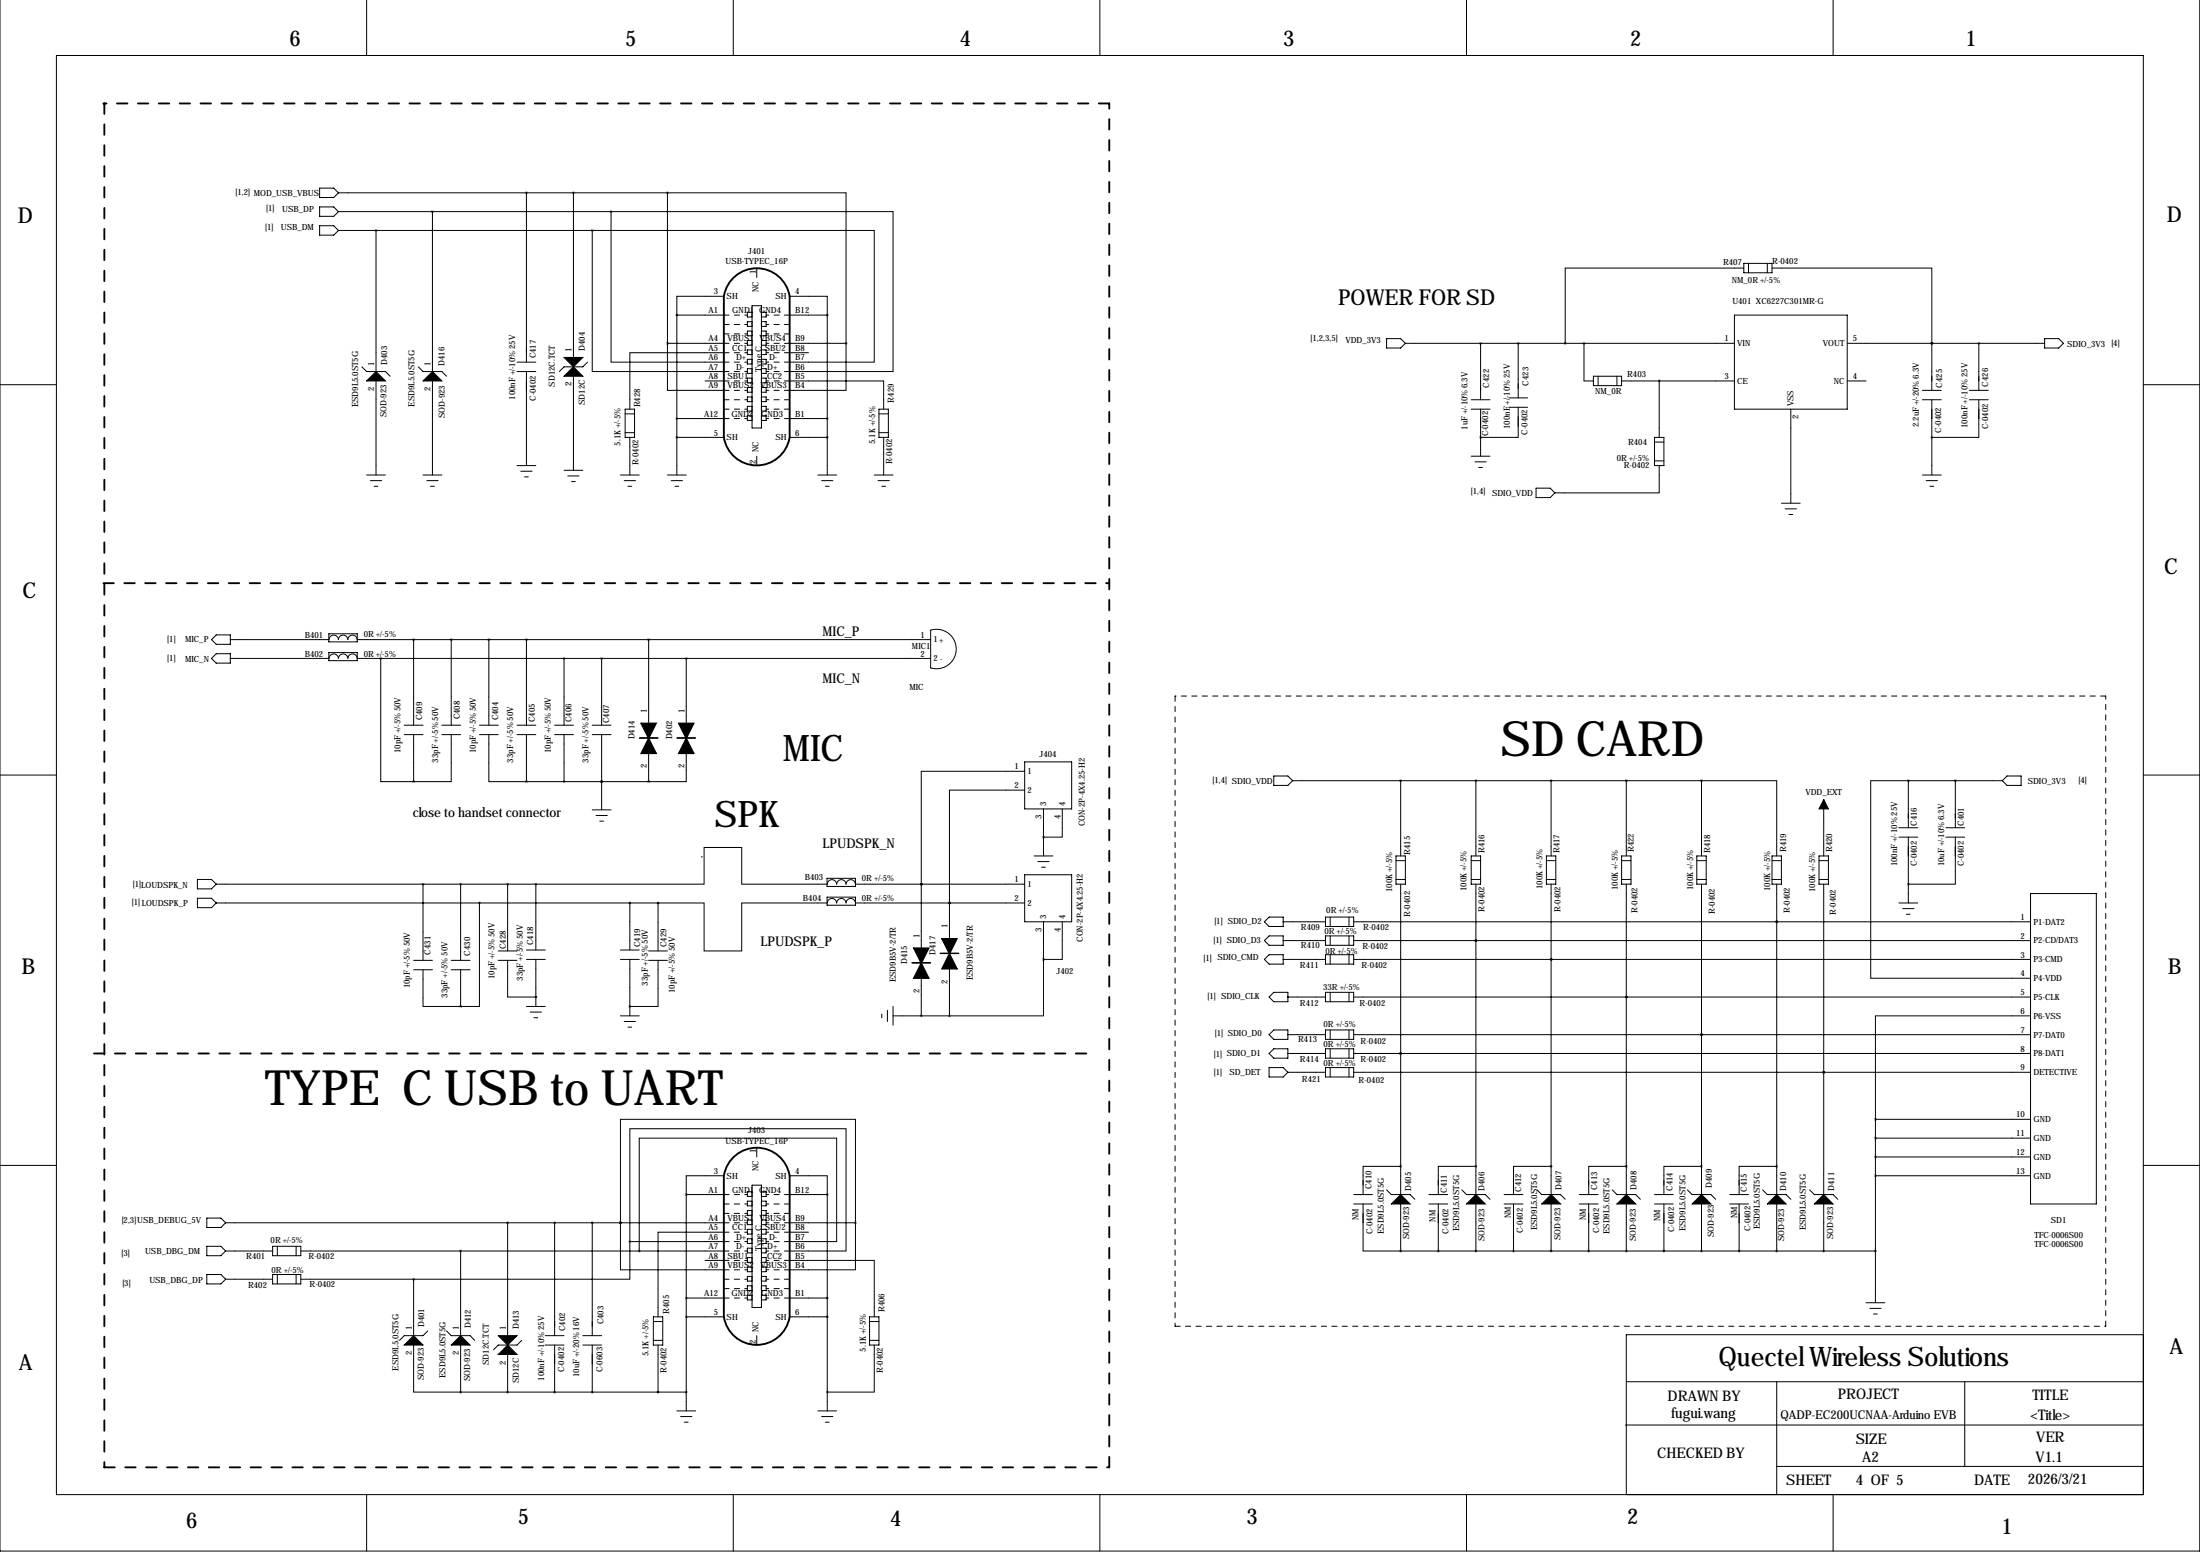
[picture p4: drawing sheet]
<svg xmlns="http://www.w3.org/2000/svg" width="594mm" height="419mm" viewBox="0 0 594 419" stroke-linecap="round" stroke-linejoin="round" font-family="sans-serif">
<g fill="none" stroke="#000" stroke-width=".27">
<path d="M0 -.1v418.9h594.4v-418.8M99.1 -.1v15.1M198.1 -.1v15.1M297.2 -.1v15.1M396.2 -.1v15.1M495.3 -.1v15.1M15.2 15h563.9v388.6h-563.9zM86.4 50.8h3.8l1.2 1.3-1.2 1.2h-3.8zM86.4 55.9h3.8l1.2 1.2-1.2 1.3h-3.8zM91.4 57.1h73.7M91.4 52.1h88.9M116.8 57.1v43.2"/>
<path d="M142.2 52.1v45.7M154.9 52.1v44.4M165.1 57.1h76.2v43.2h-27.9M165.1 57.1v40.7h30.5M180.3 52.1h48.3v40.6M180.3 52.1v40.6M86.4 61h3.8l1.2 1.2-1.2 1.3h-3.8zM91.4 62.2h68.6M101.6 62.2v38.1M160 62.2h76.2v35.6h-22.8M160 62.2v38.1h35.6M204.5 72.4v2.5"/>
<path d="M471.2 72.4h-48.3v20.3M471.2 71.1h7.6v2.6h-7.6zM472.4 71.1v2.6M477.5 71.1v2.6M478.8 72.4h43.2v20.3M97.8 99.1l1.3 1.2h5l1.3 1.3M113 99.1l1.3 1.2h5.1l1.2 1.3M139.7 97.8h5.1M158.7 97.8l-1.2 1.3h-5.1l-1.3 1.2M180.3 92.7v12.7h15.3M180.3 92.7h15.3M182.9 85.1h12.7"/>
<path d="M182.9 85.1v43.2M195.6 80h-12.7v5.1M195.6 95.2h-25.4v15.3M203.2 82.6h2.5v33h-2.5zM203.2 84.3h-1.3v1.3h1.3M203.2 86.9h-1.3v1.2h1.3M203.2 89.4h-1.3v1.3h1.3M203.2 91.9h-1.3v1.3h1.3M203.2 94.5h-1.3v1.3h1.3M203.2 97h-1.3v1.3h1.3M203.2 99.6h-1.3v1.2h1.3M205.7 84.3h1.3v1.3h-1.3"/>
<path d="M205.7 86.9h1.3v1.2h-1.3M205.7 89.4h1.3v1.3h-1.3M205.7 91.9h1.3v1.3h-1.3M205.7 94.5h1.3v1.3h-1.3M205.7 97h1.3v1.3h-1.3M205.7 99.6h1.3v1.2h-1.3M213.4 80h10.1v5.1M213.4 85.1h10.1M213.4 92.7h15.2M213.4 95.2h5M223.5 85.1v43.2M228.6 92.7v12.7h-15.2"/>
<path d="M374.6 91.4h3.9l1.2 1.3-1.2 1.3h-3.9zM379.7 92.7h88.9M400 92.7v15.2M410.2 92.7v14.7M428 92.7v10.2h2.5M468.6 85.1h30.5v25.4h-30.5zM499.1 92.7h53.3M522 92.7h.1M522 92.7v12.7M534.7 92.7v12.7M552.4 91.4h3.9l1.2 1.3-1.2 1.3h-3.9zM0 103.9h15.2"/>
<path d="M101.6 102.9v25.4M116.8 102.9v25.4M139.7 100.3h5.1M142.2 100.3v25.4M154.9 101.6v25.4M168.9 110.5h2.5v7.6h-2.5zM168.9 116.8h2.5M168.9 111.8h2.5M170.2 118.1v10.2M182.9 118.1h12.7M182.9 113h12.7M190.5 102.9h5.1"/>
<path d="M203.2 102.1h-1.3v1.3h1.3M203.2 104.6h-1.3v1.3h1.3M203.2 107.2h-1.3v1.3h1.3M203.2 109.7h-1.3v1.3h1.3M203.2 112.3h-1.3v1.2h1.3M205.7 102.1h1.3v1.3h-1.3M205.7 104.6h1.3v1.3h-1.3M205.7 107.2h1.3v1.3h-1.3M205.7 109.7h1.3v1.3h-1.3M205.7 112.3h1.3v1.2h-1.3M213.4 102.9h25.4v7.6M213.4 118.1h10.1"/>
<path d="M213.4 113h10.1M237.5 110.5h2.5v7.6h-2.5zM237.5 116.8h2.5M237.5 111.8h2.5M238.8 118.1v10.2M397.5 110.5h5.1M397.5 107.9h5.1M400 110.5v12.7M407.7 107.4h5M407.7 110h5M410.2 110v8.1h-10.2M430.5 101.6h7.6v2.5h-7.6z"/>
<path d="M431.8 101.6v2.5M436.9 101.6v2.5M438.1 102.9h30.5M447 118.1h2.6v7.6h-2.6zM447 119.4h2.6M448.3 102.9v15.2M483.9 110.5v25.4M499.1 102.9h5.1M519.4 105.4h5.1M519.4 107.9h5.1M522 107.9v20.4M532.1 105.4h5.1"/>
<path d="M532.1 107.9h5.1M534.7 107.9v10.2h-12.7M579.1 103.9h15.3M99.1 128.3h5M100.1 129.8h3M101.1 131.3h1M114.3 128.3h5.1M115.3 129.8h3.1M116.3 131.3h1M139.7 125.7h5.1M140.7 127.3h3.1M141.7 128.8h1"/>
<path d="M152.4 127h5.1M153.4 128.5h3.1M154.4 130h1M167.6 128.3h5.1M168.7 129.8h3M169.7 131.3h1M180.3 128.3h5.1M181.4 129.8h3M182.4 131.3h1M204.5 123.2v2.5M221 128.3h5.1M222 129.8h3"/>
<path d="M223 131.3h1M236.2 128.3h5.1M237.2 129.8h3.1M238.3 131.3h1M397.5 123.2h5.1M398.5 124.7h3.1M399.5 126.2h1.1M415 131.8h3.8l1.3 1.3-1.3 1.3h-3.8zM447 124.5h2.6M448.3 125.7v7.4h-28.2M481.3 135.9h5.1M482.3 137.4h3.1"/>
<path d="M483.4 138.9h1M519.4 128.3h5.1M520.4 129.8h3.1M521.5 131.3h1M57.1 172.7l1.3-1.3h3.8v2.6h-3.8zM57.1 177.8l1.3-1.3h3.8v2.6h-3.8zM62.2 172.7h26.7a1.27 1.27 0 0 1 1.3-1.2 1.27 1.27 0 0 1 1.2 1.2 1.27 1.27 0 0 1 1.3-1.2 1.27 1.27 0 0 1 1.3 1.2 1.27 1.27 0 0 1 1.2-1.2 1.27 1.27 0 0 1 1.3 1.2h155M62.2 177.8h26.7a1.27 1.27 0 0 1 1.3-1.2 1.27 1.27 0 0 1 1.2 1.2 1.27 1.27 0 0 1 1.3-1.2 1.27 1.27 0 0 1 1.3 1.2 1.27 1.27 0 0 1 1.2-1.2 1.27 1.27 0 0 1 1.3 1.2h155M88.8 171.1h7.7v2.2h-7.7zM88.8 176.2h7.7v2.2h-7.7zM102.9 177.8v33.3h8.9M111.8 172.7v23.1"/>
<path d="M121.9 172.7v23.1M132.1 172.7v23.1M142.2 172.7v23.1M152.4 177.8v18M162.6 177.8v18M175.3 172.7v22.6M185.4 177.8v17.5M251.5 170.2a5.3 5.3 0 0 1 6.9 5.1 5.3 5.3 0 0 1-6.9 5.1zM109.2 198.4h5.1M109.2 195.8h5.1M111.8 198.4v12.7M119.4 198.4h5.1"/>
<path d="M119.4 195.8h5.1M121.9 198.4v12.7h-10.1M129.5 198.4h5.1M129.5 195.8h5.1M132.1 198.4v12.7h10.1M139.7 198.4h5.1M139.7 195.8h5.1M142.2 198.4v12.7M149.9 198.4h5M149.9 195.8h5M152.4 198.4v12.7M160 198.4h5.1"/>
<path d="M160 195.8h5.1M162.6 198.4v20.3M172.7 199.3h5.1M182.9 199.3h5.1M0 209.3h15.2M142.2 211.1h33.1M160 218.7h5.1M162.6 211.1h.1M175.3 202.9v8.2M185.4 202.9v8.2h-10.1M276.9 213.4h-20.4v30.4M276.9 208.3h-28v30.5"/>
<path d="M276.9 205.7h12.7v12.7h-12.7zM281.9 218.4v12.7M287 218.4v7.7h-5.1M344.2 209.5h3.8l1.2 1.3-1.2 1.3h-3.8zM349.2 210.8h110.5M378.5 210.8v20.3M398.8 210.8v20.3M419.1 210.8v20.3M439.4 210.8v20.3M459.7 210.8h20.4v20.3M459.7 210.8v20.3M492.8 215.9v15.2"/>
<path d="M515.6 210.8h-10.1v53.4h43.1M515.6 210.8v12.7M515.6 210.8h25.4M528.3 210.8v12.7M542.3 209.5h3.8v2.6h-3.8l-1.3-1.3zM579.1 209.3h15.3M53.3 237.5h3.8l1.3 1.3-1.3 1.2h-3.8zM58.4 238.8h86.4M114.3 238.8v20.5M124.5 238.8v20.5M137.2 238.8v18M144.8 238.8h45.4v-9.9h10.2v9.9h23.1"/>
<path d="M144.8 238.8v17.7M161 220.2h3.1M162.1 221.7h1M189.5 231.4h.1M223.5 237.2h7.6v2.2h-7.6zM223.5 238.7a1.27 1.27 0 0 1 1.3-1.2 1.27 1.27 0 0 1 1.3 1.3M226.1 238.7a1.27 1.27 0 0 1 1.2-1.2 1.27 1.27 0 0 1 1.3 1.3M228.6 238.7a1.27 1.27 0 0 1 1.3-1.2 1.27 1.27 0 0 1 1.2 1.3h45.8M248.9 238.8h.1M248.9 238.8v17.2M276.9 236.2h12.7v12.7h-12.7zM279.4 231.1h5.1"/>
<path d="M280.4 232.7h3.1M281.4 234.2h1M377.2 231.1h2.5v7.7h-2.5zM377.2 237.5h2.5M377.2 232.4h2.5M378.5 238.8v83.8M397.5 231.1h2.5v7.7h-2.5zM397.5 237.5h2.5M397.5 232.4h2.5M398.8 238.8v83.8M417.8 231.1h2.6v7.7h-2.6zM417.8 237.5h2.6"/>
<path d="M417.8 232.4h2.6M419.1 238.8v83.8M438.1 231.1h2.6v7.7h-2.6zM438.1 237.5h2.6M438.1 232.4h2.6M439.4 238.8v83.8M458.5 231.1h2.5v7.7h-2.5zM458.5 237.5h2.5M458.5 232.4h2.5M459.7 238.8v83.8M478.8 231.1h2.5v7.7h-2.5zM478.8 237.5h2.5"/>
<path d="M478.8 232.4h2.5M480.1 238.8v83.8M491.5 231.1h2.5v7.7h-2.5zM491.5 237.5h2.5M491.5 232.4h2.5M492.8 238.8v83.8M513.1 223.5h5.1M513.1 226.1h5.1M515.6 226.1v17.7M525.8 223.5h5.1M525.8 226.1h5.1M528.3 226.1v12.7h-12.7"/>
<path d="M53.3 242.6h3.8l1.3 1.2-1.3 1.3h-3.8zM58.4 243.8h119.4M111.8 259.3h5M121.9 259.3h5.1M129.5 243.8v28h-5M134.6 259.3h5.1M134.6 256.8h5.1M137.2 259.3v9.9h7.6M142.2 259.1h5.1M142.2 256.5h5.1M144.8 259.1v12.7M167.6 259.1h5.1"/>
<path d="M167.6 256.5h5.1M170.2 243.8v12.7M170.2 259.1v15.2M175.3 259.3h5M175.3 256.8h5M177.8 243.8h12.4v13h10.2v-13h23.1a1.27 1.27 0 0 1 1.3-1.2 1.27 1.27 0 0 1 1.3 1.2 1.27 1.27 0 0 1 1.2-1.2 1.27 1.27 0 0 1 1.3 1.2 1.27 1.27 0 0 1 1.3-1.2 1.27 1.27 0 0 1 1.2 1.2h45.8M177.8 259.3v12.5h-7.6M177.8 243.8v13M223.5 242.3h7.6v2.1h-7.6zM246.4 260h5.1M254 257.5h5.1M256.5 243.8h.1"/>
<path d="M256.5 243.8v9.7M281.9 259.1v15.2h-25.4M281.9 248.9v10.2M287 248.9v10.2h-5.1M342.9 257.8h3.8v2.6h-3.8l-1.3-1.3zM342.9 252.7h3.8v2.6h-3.8l-1.3-1.3zM342.9 247.6h3.8v2.6h-3.8l-1.3-1.3zM346.7 259.1h11.4M346.7 254h11.4M346.7 248.9h11.4M358.1 247.6h7.7v2.6h-7.7zM358.1 252.7h7.7v2.6h-7.7z"/>
<path d="M358.1 257.8h7.7v2.6h-7.7zM359.4 247.6v2.6M359.4 252.7v2.6M359.4 257.8v2.6M364.5 247.6v2.6M364.5 252.7v2.6M364.5 257.8v2.6M365.8 259.1h182.8M365.8 254h182.8M365.8 248.9h182.8M398.8 254h.1M419.1 259.1h.1"/>
<path d="M480.1 248.9h.1M513.1 243.8h5.1M514.1 245.4h3M515.1 246.9h1M548.6 241.3h17.8v83.8h-17.8zM111.8 261.9h5M114.3 261.9v9.9h10.2M121.9 261.9h5.1M124.5 261.9v9.9M142.2 271.8h5.1M143.3 273.3h3M144.3 274.8h1"/>
<path d="M144.8 269.2h.1M167.6 274.3h5.1M168.7 275.8h3M169.7 277.4h1M170.2 271.8h.1M238.3 273.8v1M239.8 272.8v3M241.3 274.3h15.2M241.3 271.8v5.1M248.9 263.7v10.6M256.5 261.1v13.2M344.2 268h3.8v2.5h-3.8l-1.3-1.3z"/>
<path d="M344.2 278.1h3.8v2.6h-3.8l-1.3-1.3zM348 269.2h10.1M348 279.4h10.1M358.1 268h7.7v2.5h-7.7zM358.1 278.1h7.7v2.6h-7.7zM359.4 268v2.5M359.4 278.1v2.6M364.5 268v2.5M364.5 278.1v2.6M365.8 269.2h182.8M365.8 279.4h182.8M439.4 269.2h.1"/>
<path d="M459.7 279.4h.1M548.6 274.3h-41.9v28M342.9 288.3h3.8l1.3 1.3-1.3 1.2h-3.8zM344.2 283.2h3.8v2.6h-3.8l-1.3-1.3zM348 284.5h10.1M348 289.6h10.1M358.1 283.2h7.7v2.6h-7.7zM358.1 288.3h7.7v2.5h-7.7zM359.4 283.2v2.6M359.4 288.3v2.5M364.5 283.2v2.6M364.5 288.3v2.5"/>
<path d="M365.8 284.5h182.8M365.8 289.6h182.8M378.5 284.5h.1M492.8 289.6h.1M0 314.7h15.2M195.6 317.5h-10.2v5.1M204.5 309.9v2.5M213.4 317.5h10.1v5.1M378.5 315h-10.2v7.6M398.8 315h-10.2v7.6M419.1 315h-10.2v7.6M439.4 315h-10.1v7.6"/>
<path d="M459.7 315h-10.1v7.6M480.1 315h-10.2v7.6M506.7 317.5h41.9M506.7 312.4h41.9M506.7 302.3h41.9M506.7 307.3h41.9M506.7 302.3v49.5M579.1 314.7h15.3M55.9 336.5h3.8l1.3 1.3-1.3 1.3h-3.8zM55.9 328.9h3.8l1.3 1.3-1.3 1.3h-3.8zM61 337.8h12.7M61 330.2h134.6"/>
<path d="M73.7 336.5h7.6v2.6h-7.6zM74.9 336.5v2.6M80 336.5v2.6M81.3 337.8h114.3M124.5 337.8v22.9M137.2 330.2v30.5M149.9 330.2v30.5M160 330.2v30.5M167.6 330.2v12.7h28M167.6 330.2v-27.9h63.5v27.9M167.6 330.2h.1M170.2 335.3v10.1h-58.4"/>
<path d="M170.2 335.3v-30.5h58.4v33h-15.2M170.2 335.3h25.4M185.4 322.6h10.2M185.4 322.6v58.4M195.6 332.7h-17.8v22.9M203.2 320h2.5v33.1h-2.5zM203.2 321.8h-1.3v1.3h1.3M203.2 324.4h-1.3v1.2h1.3M203.2 326.9h-1.3v1.3h1.3M203.2 329.4h-1.3v1.3h1.3M203.2 332h-1.3v1.2h1.3M203.2 334.5h-1.3v1.3h1.3"/>
<path d="M203.2 337.1h-1.3v1.2h1.3M203.2 339.6h-1.3v1.3h1.3M205.7 321.8h1.3v1.3h-1.3M205.7 324.4h1.3v1.2h-1.3M205.7 326.9h1.3v1.3h-1.3M205.7 329.4h1.3v1.3h-1.3M205.7 332h1.3v1.2h-1.3M205.7 334.5h1.3v1.3h-1.3M205.7 337.1h1.3v1.2h-1.3M205.7 339.6h1.3v1.3h-1.3M213.4 335.3h12.7v-28h-53.4v30.5M213.4 322.6h10.1"/>
<path d="M213.4 330.2h17.7M213.4 332.7h5M223.5 322.6v58.4M231.1 330.2v12.7h-17.7M365.8 322.6h5M365.8 325.1h5M368.3 325.1v12.7h10.2M374.6 321.3l1.3 1.3h5.1l1.3 1.2M378.5 337.8h128.2M378.5 325.1v12.7M386.1 322.6h5.1M386.1 325.1h5.1"/>
<path d="M388.6 325.1v12.7M395 321.3l1.2 1.3h5.1l1.3 1.2M398.8 325.1v12.7M406.4 322.6h5.1M406.4 325.1h5.1M408.9 325.1v12.7M415.3 321.3l1.3 1.3h5l1.3 1.2M419.1 325.1v12.7M426.7 322.6h5.1M426.7 325.1h5.1M429.3 325.1v12.7M435.6 321.3l1.3 1.3h5.1l1.2 1.2"/>
<path d="M439.4 325.1v12.7M447 322.6h5.1M447 325.1h5.1M449.6 325.1v12.7M455.9 321.3l1.3 1.3h5.1l1.2 1.2M459.7 325.1v12.7M467.4 322.6h5M467.4 325.1h5M469.9 325.1v12.7M476.2 321.3l1.3 1.3h5.1l1.3 1.2M480.1 325.1v12.7M488.9 321.3l1.3 1.3h5.1l1.3 1.2"/>
<path d="M492.8 325.1v12.7M55.9 344.2h3.8l1.3 1.2-1.3 1.3h-3.8zM61 345.4h12.7M73.7 344.2h7.6v2.5h-7.6zM74.9 344.2v2.5M80 344.2v2.5M81.3 345.4h30.5M111.8 345.4v15.3M115.6 359.4l-1.3 1.3h-5.1l-1.3 1.2M120.6 359.4l1.3 1.3h5.1l1.3 1.2M176.5 355.6h2.6v7.6h-2.6zM176.5 356.9h2.6"/>
<path d="M185.4 355.6h10.2M185.4 350.5h10.2M190.5 340.4h5.1M203.2 342.1h-1.3v1.3h1.3M203.2 344.7h-1.3v1.2h1.3M203.2 347.2h-1.3v1.3h1.3M203.2 349.8h-1.3v1.2h1.3M205.7 342.1h1.3v1.3h-1.3M205.7 344.7h1.3v1.2h-1.3M205.7 347.2h1.3v1.3h-1.3M205.7 349.8h1.3v1.2h-1.3M213.4 340.4h22.8v15.2"/>
<path d="M213.4 355.6h10.1M213.4 350.5h10.1M234.9 355.6h2.6v7.6h-2.6zM234.9 356.9h2.6M504.2 351.8h5.1M505.2 353.3h3.1M506.2 354.8h1M111.8 363.2v12.7h12.7M124.5 363.2v12.7M124.5 375.9h60.9M137.2 365.8v10.1M141 361.9l-1.3 1.3h-5.1l-1.3 1.3"/>
<path d="M147.3 360.7h5.1M147.3 363.2h5.1M149.9 363.2v12.7M157.5 360.7h5.1M157.5 363.2h5.1M160 363.2v12.7M176.5 361.9h2.6M177.8 363.2v12.7M204.5 360.7v2.5M234.9 361.9h2.6M236.2 363.2v12.7h-12.7M439.4 373.1h139.7"/>
<path d="M480.1 373.1v30.5M530.9 373.1v22.9M579.1 360.4h-139.7v43.2M182.9 381h5.1M183.9 382.5h3M184.9 384h1M221 381h5.1M222 382.5h3M223 384h1M439.2 384.8h139.9M480.1 396h99M99.1 403.6v15.2"/>
<path d="M198.1 403.6v15.2M297.2 403.6v15.2M396.2 403.6v15.2M495.3 403.6v15.2"/>
</g>
<g fill="none" stroke="#000" stroke-width=".27" stroke-dasharray="1.4 1.4">
<path d="M195.6 97.8h6.3M195.6 95.2h6.3M195.6 92.7h6.3M195.6 85.1h6.3M195.6 87.6h6.3M195.6 90.2h6.3M213.4 97.8h-6.4M213.4 95.2h-6.4M213.4 92.7h-6.4M213.4 90.2h-6.4M213.4 87.6h-6.4M213.4 85.1h-6.4"/>
<path d="M195.6 113h6.3M195.6 110.5h6.3M195.6 107.9h6.3M195.6 105.4h6.3M195.6 102.9h6.3M195.6 100.3h6.3M213.4 113h-6.4M213.4 110.5h-6.4M213.4 107.9h-6.4M213.4 105.4h-6.4M213.4 102.9h-6.4M213.4 100.3h-6.4"/>
<path d="M317.5 188v170.1M569 188h-251.5M195.6 337.8h6.3M195.6 335.3h6.3M195.6 332.7h6.3M195.6 330.2h6.3M195.6 322.6h6.3M195.6 325.1h6.3M195.6 327.7h6.3M213.4 337.8h-6.4M213.4 335.3h-6.4M213.4 332.7h-6.4"/>
<path d="M213.4 330.2h-6.4M213.4 327.7h-6.4M213.4 325.1h-6.4M213.4 322.6h-6.4M195.6 350.5h6.3M195.6 348h6.3M195.6 345.4h6.3M195.6 342.9h6.3M195.6 340.4h6.3M213.4 350.5h-6.4M213.4 348h-6.4M213.4 345.4h-6.4"/>
<path d="M213.4 342.9h-6.4M213.4 340.4h-6.4M317.5 358.1h251.5M569 358.1v-170.1"/>
</g>
<path d="M28.2 27.9v368.3M299.7 27.9h-271.8M27.9 157.5h271.8M25.4 284.5h269.2M28.2 396.2h271.5M299.7 396.2v-368.3" fill="none" stroke="#000" stroke-width=".51" stroke-dasharray="2.8 2.8"/>
<g fill="#000" stroke="#000" stroke-width=".27">
<path d="M152.4 96.5h5.1l-2.6 2.6zM154.9 99.1l2.6 2.5h-5.1zM99.1 102.9l2.5-2.6 2.5 2.6zM114.3 102.9l2.5-2.6 2.6 2.6zM492.8 215.9l1.2 2.5h-2.5zM375.9 325.1l2.6-2.5 2.5 2.5zM396.2 325.1l2.6-2.5 2.5 2.5zM419.1 322.6l2.5 2.5h-5zM439.4 322.6l2.6 2.5h-5.1zM459.7 322.6l2.6 2.5h-5.1zM477.5 325.1l2.6-2.5 2.5 2.5zM490.2 325.1l2.6-2.5 2.5 2.5z"/>
<path d="M111.8 360.7l2.5 2.5h-5.1zM124.5 360.7l2.5 2.5h-5.1zM134.6 360.7h5.1l-2.5 2.5zM137.2 363.2l2.5 2.6h-5.1z"/>
</g>
<path d="M195.6 79.9a9 9 0 0 1 8.9-7.5 9 9 0 0 1 8.8 7.6M195.6 80v38.1M213.4 80v38.1M195.6 118.1a9 9 0 0 0 8.8 7.6 9 9 0 0 0 8.9-7.5M195.6 317.5v38.1M195.6 317.4a9 9 0 0 1 8.9-7.5 9 9 0 0 1 8.8 7.6M213.4 317.5v38.1M195.6 355.6a9 9 0 0 0 8.8 7.6 9 9 0 0 0 8.9-7.5" fill="none" stroke="#000" stroke-width=".51"/>
<path d="M173.2 195.3h4.1l-2 4.1zM183.4 195.3h4.1l-2.1 4.1zM175.3 199.4l2 4.1h-4.1zM185.4 199.4l2.1 4.1h-4.1zM246.9 256h4.1l-2.1 4.1zM254.5 253.5h4.1l-2.1 4.1zM248.9 260.1l2.1 4.1h-4.1zM256.5 257.6l2.1 4h-4.1z" fill="#000" stroke="#000" stroke-width=".38"/>
<path d="M172.8 199.3h4.9M183 199.3h4.9M246.5 260h4.9M254.1 257.5h4.9" fill="none" stroke="#000" stroke-width=".38"/>
<path d="M137.1 330.2a.05 .05 0 0 0 .1 0 .05 .05 0 0 0-.1 0zM459.7 337.8a.05 .05 0 0 0 .1 0 .05 .05 0 0 0-.1 0zM480 337.8a.05 .05 0 0 0 .1 0 .05 .05 0 0 0-.1 0zM408.9 337.8a.05 .05 0 0 0 .1 0 .05 .05 0 0 0-.1 0zM378.4 337.8a.05 .05 0 0 0 .1 0 .05 .05 0 0 0-.1 0zM429.2 337.8a.05 .05 0 0 0 .1 0 .05 .05 0 0 0-.1 0zM378.4 210.8a.05 .05 0 0 0 .1 0 .05 .05 0 0 0-.1 0zM459.7 210.8a.05 .05 0 0 0 .1 0 .05 .05 0 0 0-.1 0zM459.7 315a.05 .05 0 0 0 .1 0 .05 .05 0 0 0-.1 0zM492.7 337.8a.05 .05 0 0 0 .1 0 .05 .05 0 0 0-.1 0zM459.7 279.4a.05 .05 0 0 0 .1 0 .05 .05 0 0 0-.1 0zM378.4 284.5a.05 .05 0 0 0 .1 0 .05 .05 0 0 0-.1 0zM378.4 315a.05 .05 0 0 0 .1 0 .05 .05 0 0 0-.1 0zM480 315a.05 .05 0 0 0 .1 0 .05 .05 0 0 0-.1 0zM506.7 337.8a.05 .05 0 0 0 .1 0 .05 .05 0 0 0-.1 0zM480 248.9a.05 .05 0 0 0 .1 0 .05 .05 0 0 0-.1 0zM480 248.9a.05 .05 0 0 0 .1 0 .05 .05 0 0 0-.1 0zM492.7 289.6a.05 .05 0 0 0 .1 0 .05 .05 0 0 0-.1 0zM506.7 302.3a.05 .05 0 0 0 .1 0 .05 .05 0 0 0-.1 0zM506.7 307.3a.05 .05 0 0 0 .1 0 .05 .05 0 0 0-.1 0zM506.7 312.4a.05 .05 0 0 0 .1 0 .05 .05 0 0 0-.1 0zM506.7 317.5a.05 .05 0 0 0 .1 0 .05 .05 0 0 0-.1 0zM116.8 57.2a.05 .05 0 0 0 .1 0 .05 .05 0 0 0-.1 0zM180.3 92.7a.05 .05 0 0 0 .1 0 .05 .05 0 0 0-.1 0zM167.6 330.2a.05 .05 0 0 0 .1 0 .05 .05 0 0 0-.1 0zM231.1 330.2a.05 .05 0 0 0 .1 0 .05 .05 0 0 0-.1 0zM111.7 345.4a.05 .05 0 0 0 .1 0 .05 .05 0 0 0-.1 0zM124.4 375.9a.05 .05 0 0 0 .1 0 .05 .05 0 0 0-.1 0zM149.8 375.9a.05 .05 0 0 0 .1 0 .05 .05 0 0 0-.1 0zM149.8 330.2a.05 .05 0 0 0 .1 0 .05 .05 0 0 0-.1 0zM124.4 337.8a.05 .05 0 0 0 .1 0 .05 .05 0 0 0-.1 0zM137.1 375.9a.05 .05 0 0 0 .1 0 .05 .05 0 0 0-.1 0zM378.4 284.5a.05 .05 0 0 0 .1 0 .05 .05 0 0 0-.1 0zM492.7 289.6a.05 .05 0 0 0 .1 0 .05 .05 0 0 0-.1 0zM459.7 279.4a.05 .05 0 0 0 .1 0 .05 .05 0 0 0-.1 0zM167.6 330.2a.05 .05 0 0 0 .1 0 .05 .05 0 0 0-.1 0zM180.3 52.1a.05 .05 0 0 0 .1 0 .05 .05 0 0 0-.1 0zM111.7 211.1a.05 .05 0 0 0 .1 0 .05 .05 0 0 0-.1 0zM142.2 211.1a.05 .05 0 0 0 .1 0 .05 .05 0 0 0-.1 0zM102.8 177.8a.05 .05 0 0 0 .1 0 .05 .05 0 0 0-.1 0zM111.7 172.7a.05 .05 0 0 0 .1 0 .05 .05 0 0 0-.1 0zM142.2 172.7a.05 .05 0 0 0 .1 0 .05 .05 0 0 0-.1 0zM162.5 177.8a.05 .05 0 0 0 .1 0 .05 .05 0 0 0-.1 0zM175.2 211.1a.05 .05 0 0 0 .1 0 .05 .05 0 0 0-.1 0zM162.5 211.1a.05 .05 0 0 0 .1 0 .05 .05 0 0 0-.1 0zM162.5 211.1a.05 .05 0 0 0 .1 0 .05 .05 0 0 0-.1 0zM175.2 172.7a.05 .05 0 0 0 .1 0 .05 .05 0 0 0-.1 0zM400 118.1a.05 .05 0 0 0 .1 0 .05 .05 0 0 0-.1 0zM400 92.7a.05 .05 0 0 0 .1 0 .05 .05 0 0 0-.1 0zM534.6 92.7a.05 .05 0 0 0 .1 0 .05 .05 0 0 0-.1 0zM521.9 118.1a.05 .05 0 0 0 .1 0 .05 .05 0 0 0-.1 0zM521.9 92.7a.05 .05 0 0 0 .1 0 .05 .05 0 0 0-.1 0zM521.9 92.7a.05 .05 0 0 0 .1 0 .05 .05 0 0 0-.1 0zM124.4 238.8a.05 .05 0 0 0 .1 0 .05 .05 0 0 0-.1 0zM124.4 271.8a.05 .05 0 0 0 .1 0 .05 .05 0 0 0-.1 0zM256.5 243.8a.05 .05 0 0 0 .1 0 .05 .05 0 0 0-.1 0zM281.9 259.1a.05 .05 0 0 0 .1 0 .05 .05 0 0 0-.1 0zM256.5 274.3a.05 .05 0 0 0 .1 0 .05 .05 0 0 0-.1 0zM129.5 243.8a.05 .05 0 0 0 .1 0 .05 .05 0 0 0-.1 0zM137.1 238.8a.05 .05 0 0 0 .1 0 .05 .05 0 0 0-.1 0zM154.9 52.1a.05 .05 0 0 0 .1 0 .05 .05 0 0 0-.1 0zM142.2 52.1a.05 .05 0 0 0 .1 0 .05 .05 0 0 0-.1 0zM256.5 243.8a.05 .05 0 0 0 .1 0 .05 .05 0 0 0-.1 0zM281.9 226.1a.05 .05 0 0 0 .1 0 .05 .05 0 0 0-.1 0z" fill="#000" stroke="#000" stroke-width=".63"/>
<g font-size="13.2">
<text x="405.4" y="204.2">SD CARD</text>
<text x="71.6" y="298.4">TYPE C USB to UART</text>
</g>
<g font-size="9.9">
<text x="211.5" y="205.5">MIC</text>
<text x="193" y="223.3">SPK</text>
</g>
<text font-size="7.3" x="464.3" y="368.8">Quectel Wireless Solutions</text>
<g font-size="5.9">
<text x="78.2" y="12.4">6</text>
<text x="168.9" y="12.4">5</text>
<text x="259.3" y="12.4">4</text>
<text x="346.7" y="12.4">3</text>
<text x="440.4" y="12.4">2</text>
<text x="531.1" y="12.4">1</text>
<text x="585.5" y="59.9">D</text>
<text x="4.8" y="60.2">D</text>
<text x="361.5" y="82.4">POWER FOR SD</text>
<text x="584.7" y="154.9">C</text>
<text x="6.1" y="161.5">C</text>
<text x="5.8" y="263.1">B</text>
<text x="585.7" y="263.1">B</text>
<text x="586.2" y="365.8">A</text>
<text x="5.1" y="370.1">A</text>
<text x="50.3" y="412.6">6</text>
<text x="139.9" y="411.6">5</text>
<text x="240.5" y="412.1">4</text>
<text x="336.8" y="411.6">3</text>
<text x="439.7" y="411.6">2</text>
<text x="540.8" y="414.2">1</text>
</g>
<g font-size="4">
<text x="496.6" y="377.7">PROJECT</text>
<text x="549.1" y="378">TITLE</text>
<text x="450.6" y="378.2">DRAWN BY</text>
<text x="451.5" y="382.8">fugui.wang</text>
<text x="548.6" y="383.3">&lt;Title&gt;</text>
<text x="501.4" y="389.9">SIZE</text>
<text x="550.2" y="389.4">VER</text>
<text x="447.8" y="393.7">CHECKED BY</text>
<text x="503.2" y="394.8">A2</text>
<text x="550" y="394.8">V1.1</text>
<text x="482.6" y="401.1">SHEET</text>
<text x="501.4" y="401.1">4 OF 5</text>
<text x="533.4" y="401.1">DATE</text>
<text x="547.9" y="400.9">2026/3/21</text>
</g>
<g font-size="3.6">
<text x="222.3" y="171.7">MIC_P</text>
<text x="222.3" y="184.4">MIC_N</text>
<text x="111.5" y="220.7">close to handset connector</text>
<text x="222.3" y="229.1">LPUDSPK_N</text>
<text x="205.5" y="255.5">LPUDSPK_P</text>
</g>
<text font-size="3.3" x="481" y="383.1">QADP-EC200UCNAA-Arduino EVB</text>
<g font-size="2.4">
<text x="154.4" y="95" transform="rotate(-90 154.4 95)">1</text>
<text x="154.4" y="104.3" transform="rotate(-90 154.4 104.3)">2</text>
</g>
<g font-size="2.3">
<text x="63.6" y="52.6">[1,2] MOD_USB_VBUS</text>
<text x="71.9" y="56.9">[1]</text>
<text x="76.3" y="57.1">USB_DP</text>
<text x="71.7" y="62.2">[1]</text>
<text x="75.9" y="62.2">USB_DM</text>
<text x="196" y="71.4">USB-TYPEC_16P</text>
<text x="202.2" y="68.6">J401</text>
<text x="465.6" y="71.6">R407</text>
<text x="478.9" y="71.4">R-0402</text>
<text x="204.2" y="73.9" transform="rotate(-90 204.2 73.9)">1</text>
<text x="467.9" y="76.5">NM_0R +/-5%</text>
<text x="192.9" y="79.5">3</text>
<text x="196.3" y="80.8">SH</text>
<text x="205" y="78.8" transform="rotate(-90 205 78.8)">NC</text>
<text x="209.6" y="80.8">SH</text>
<text x="214.9" y="79.5">4</text>
<text x="468.1" y="82">U401 XC6227C301MR-G</text>
<text x="191.4" y="84.6">A1</text>
<text x="197.9" y="84.6">GND1</text>
<text x="205.1" y="84.6">GND4</text>
<text x="214.9" y="84.6">B12</text>
<text x="158" y="94.8" transform="rotate(-90 158 94.8)">D404</text>
<text x="191.4" y="92.2">A4</text>
<text x="191.4" y="94.7">A5</text>
<text x="196.6" y="92.2">VBUS1</text>
<text x="197.9" y="94.7">CC1</text>
<text x="205.2" y="92.2">VBUS4</text>
<text x="206.7" y="94.7">SBU2</text>
<text x="214.9" y="92.2">B9</text>
<text x="214.9" y="94.7">B8</text>
<text x="354.1" y="92.2">[1,2,3,5]</text>
<text x="363.5" y="92.7">VDD_3V3</text>
<text x="465.9" y="92.2">1</text>
<text x="469.4" y="93.5">VIN</text>
<text x="492.5" y="93.5">VOUT</text>
<text x="500.6" y="92.2">5</text>
<text x="558.5" y="93.7">SDIO_3V3 [4]</text>
<text x="101.1" y="98.8" transform="rotate(-90 101.1 98.8)">1</text>
<text x="104.6" y="98.6" transform="rotate(-90 104.6 98.6)">D403</text>
<text x="116.3" y="98.8" transform="rotate(-90 116.3 98.8)">1</text>
<text x="120.1" y="98.8" transform="rotate(-90 120.1 98.8)">D416</text>
<text x="144.8" y="96.8" transform="rotate(-90 144.8 96.8)">C417</text>
<text x="191.4" y="97.3">A6</text>
<text x="191.4" y="99.8">A7</text>
<text x="198.9" y="97.3">D+</text>
<text x="198.9" y="99.8">D-</text>
<text x="205.7" y="100.3" transform="rotate(-90 205.7 100.3)">Type C</text>
<text x="207.3" y="99.8">D+</text>
<text x="207.8" y="97.3">D-</text>
<text x="214.9" y="97.3">B7</text>
<text x="214.9" y="99.8">B6</text>
<text x="439.6" y="101.9">R403</text>
<text x="101.1" y="105.6" transform="rotate(-90 101.1 105.6)">2</text>
<text x="116.3" y="105.6" transform="rotate(-90 116.3 105.6)">2</text>
<text x="139.2" y="108" transform="rotate(-90 139.2 108)">100nF +/-10% 25V</text>
<text x="149.9" y="104.4" transform="rotate(-90 149.9 104.4)">SD12C.TCT</text>
<text x="191.4" y="102.4">A8</text>
<text x="191.4" y="104.9">A9</text>
<text x="196.6" y="102.4">SBU1</text>
<text x="196.6" y="104.9">VBUS2</text>
<text x="205.5" y="104.9">VBUS3</text>
<text x="207.2" y="102.4">CC2</text>
<text x="214.9" y="102.4">B5</text>
<text x="214.9" y="104.9">B4</text>
<text x="402.3" y="104.6" transform="rotate(-90 402.3 104.6)">C422</text>
<text x="413" y="104.1" transform="rotate(-90 413 104.1)">C423</text>
<text x="431" y="106.4">NM_0R</text>
<text x="465.9" y="102.4">3</text>
<text x="469.4" y="103.6">CE</text>
<text x="495.5" y="103.6">NC</text>
<text x="500.6" y="102.4">4</text>
<text x="524.8" y="104.6" transform="rotate(-90 524.8 104.6)">C425</text>
<text x="537.2" y="104.4" transform="rotate(-90 537.2 104.4)">C426</text>
<text x="96.8" y="110" transform="rotate(-90 96.8 110)">ESD9L5.0ST5G</text>
<text x="104.4" y="112.6" transform="rotate(-90 104.4 112.6)">SOD-923</text>
<text x="112" y="109.8" transform="rotate(-90 112 109.8)">ESD9L5.0ST5G</text>
<text x="120.2" y="112.9" transform="rotate(-90 120.2 112.9)">SOD-923</text>
<text x="144.8" y="108.2" transform="rotate(-90 144.8 108.2)">C-0402</text>
<text x="158" y="109.3" transform="rotate(-90 158 109.3)">SD12C</text>
<text x="173" y="110" transform="rotate(-90 173 110)">R428</text>
<text x="190.2" y="112.5">A12</text>
<text x="197.6" y="112.5">GND2</text>
<text x="205.7" y="112.5">GND3</text>
<text x="214.9" y="112.5">B1</text>
<text x="241.6" y="108.7" transform="rotate(-90 241.6 108.7)">R429</text>
<text x="484.6" y="109.7" transform="rotate(-90 484.6 109.7)">VSS</text>
<text x="485.9" y="113.2" transform="rotate(-90 485.9 113.2)">2</text>
<text x="192.9" y="117.6">5</text>
<text x="196.3" y="118.9">SH</text>
<text x="209.6" y="118.9">SH</text>
<text x="214.9" y="117.6">6</text>
<text x="236.5" y="119.9" transform="rotate(-90 236.5 119.9)">5.1K +/-5%</text>
<text x="396.5" y="116.1" transform="rotate(-90 396.5 116.1)">1uF +/-10% 6.3V</text>
<text x="402.1" y="117.9" transform="rotate(-90 402.1 117.9)">C-0402</text>
<text x="407.9" y="115.8" transform="rotate(-90 407.9 115.8)">100nF +/-10% 25V</text>
<text x="412.8" y="117.3" transform="rotate(-90 412.8 117.3)">C-0402</text>
<text x="518.4" y="115.3" transform="rotate(-90 518.4 115.3)">2.2uF +/-20% 6.3V</text>
<text x="524.5" y="116.8" transform="rotate(-90 524.5 116.8)">C-0402</text>
<text x="531.6" y="115.6" transform="rotate(-90 531.6 115.6)">100nF +/-10% 25V</text>
<text x="537.2" y="115.8" transform="rotate(-90 537.2 115.8)">C-0402</text>
<text x="167.6" y="120.4" transform="rotate(-90 167.6 120.4)">5.1K +/-5%</text>
<text x="172.5" y="125.7" transform="rotate(-90 172.5 125.7)">R-0402</text>
<text x="204.2" y="125.4" transform="rotate(-90 204.2 125.4)">2</text>
<text x="205" y="122.2" transform="rotate(-90 205 122.2)">NC</text>
<text x="241.1" y="125.4" transform="rotate(-90 241.1 125.4)">R-0402</text>
<text x="436.8" y="124.5">0R +/-5%</text>
<text x="439.9" y="120.1">R404</text>
<text x="438.7" y="126.5">R-0402</text>
<text x="397.4" y="133.4">[1,4]</text>
<text x="403.2" y="133.8">SDIO_VDD</text>
<text x="45.2" y="173.2">[1]</text>
<text x="50" y="173.5">MIC_P</text>
<text x="82.3" y="172.2">B401</text>
<text x="98.3" y="172">0R +/-5%</text>
<text x="248.7" y="172.2">1</text>
<text x="252.2" y="173.5">1+</text>
<text x="45.2" y="178.6">[1]</text>
<text x="50" y="178.8">MIC_N</text>
<text x="82.3" y="177.3">B402</text>
<text x="98.3" y="177.3">0R +/-5%</text>
<text x="246.4" y="175.3">MIC1</text>
<text x="248.7" y="177.3">2</text>
<text x="252.2" y="178.6">2 -</text>
<text x="245.7" y="186.4">MIC</text>
<text x="114" y="194.5" transform="rotate(-90 114 194.5)">C409</text>
<text x="124.2" y="194.3" transform="rotate(-90 124.2 194.3)">C408</text>
<text x="134.6" y="194.5" transform="rotate(-90 134.6 194.5)">C404</text>
<text x="144.5" y="195" transform="rotate(-90 144.5 195)">C405</text>
<text x="154.4" y="195" transform="rotate(-90 154.4 195)">C406</text>
<text x="164.6" y="195.3" transform="rotate(-90 164.6 195.3)">C407</text>
<text x="174.8" y="192.5" transform="rotate(-90 174.8 192.5)">1</text>
<text x="184.9" y="192.5" transform="rotate(-90 184.9 192.5)">1</text>
<text x="108.2" y="203.4" transform="rotate(-90 108.2 203.4)">10pF +/-5% 50V</text>
<text x="128.5" y="203.4" transform="rotate(-90 128.5 203.4)">10pF +/-5% 50V</text>
<text x="148.9" y="203.4" transform="rotate(-90 148.9 203.4)">10pF +/-5% 50V</text>
<text x="171.4" y="199.7" transform="rotate(-90 171.4 199.7)">D414</text>
<text x="181.6" y="199.7" transform="rotate(-90 181.6 199.7)">D402</text>
<text x="118.4" y="206" transform="rotate(-90 118.4 206)">33pF +/-5% 50V</text>
<text x="138.7" y="206" transform="rotate(-90 138.7 206)">33pF +/-5% 50V</text>
<text x="159" y="206" transform="rotate(-90 159 206)">33pF +/-5% 50V</text>
<text x="174.8" y="207.4" transform="rotate(-90 174.8 207.4)">2</text>
<text x="184.9" y="207.4" transform="rotate(-90 184.9 207.4)">2</text>
<text x="274.1" y="207.8">1</text>
<text x="277.6" y="209">1</text>
<text x="280.9" y="204.5">J404</text>
<text x="274.1" y="212.9">2</text>
<text x="277.6" y="214.1">2</text>
<text x="327.6" y="211.4">[1,4] SDIO_VDD</text>
<text x="487.8" y="214.6">VDD_EXT</text>
<text x="547.9" y="211.6">SDIO_3V3</text>
<text x="561.6" y="211.3">[4]</text>
<text x="281.4" y="221.2" transform="rotate(-90 281.4 221.2)">3</text>
<text x="282.7" y="217.7" transform="rotate(-90 282.7 217.7)">3</text>
<text x="286.5" y="221.2" transform="rotate(-90 286.5 221.2)">4</text>
<text x="287.8" y="217.7" transform="rotate(-90 287.8 217.7)">4</text>
<text x="293.1" y="223.1" transform="rotate(-90 293.1 223.1)">CON-2P-4X4.25-H2</text>
<text x="517.9" y="223" transform="rotate(-90 517.9 223)">C416</text>
<text x="530.6" y="223" transform="rotate(-90 530.6 223)">C401</text>
<text x="381" y="230.9" transform="rotate(-90 381 230.9)">R415</text>
<text x="401.1" y="230.4" transform="rotate(-90 401.1 230.4)">R416</text>
<text x="421.4" y="230.4" transform="rotate(-90 421.4 230.4)">R417</text>
<text x="441.5" y="230.2" transform="rotate(-90 441.5 230.2)">R422</text>
<text x="462" y="230.4" transform="rotate(-90 462 230.4)">R418</text>
<text x="482.6" y="230.2" transform="rotate(-90 482.6 230.2)">R419</text>
<text x="495.1" y="230.2" transform="rotate(-90 495.1 230.2)">R420</text>
<text x="512.6" y="233.9" transform="rotate(-90 512.6 233.9)">100nF +/-10% 25V</text>
<text x="517.9" y="233.9" transform="rotate(-90 517.9 233.9)">C-0402</text>
<text x="525.3" y="233.9" transform="rotate(-90 525.3 233.9)">10uF +/-10% 6.3V</text>
<text x="530.6" y="233.9" transform="rotate(-90 530.6 233.9)">C-0402</text>
<text x="35.9" y="239.5">[1]LOUDSPK_N</text>
<text x="217.5" y="237.7">B403</text>
<text x="232.9" y="238">0R +/-5%</text>
<text x="274.1" y="238.3">1</text>
<text x="277.6" y="239.5">1</text>
<text x="35.6" y="244.4">[1] LOUDSPK_P</text>
<text x="217" y="243.3">B404</text>
<text x="232.9" y="243.3">0R +/-5%</text>
<text x="274.1" y="243.3">2</text>
<text x="277.6" y="244.6">2</text>
<text x="376.2" y="240.9" transform="rotate(-90 376.2 240.9)">100K +/-5%</text>
<text x="396.2" y="240.6" transform="rotate(-90 396.2 240.6)">100K +/-5%</text>
<text x="416.8" y="240.1" transform="rotate(-90 416.8 240.1)">100K +/-5%</text>
<text x="437.1" y="240.4" transform="rotate(-90 437.1 240.4)">100K +/-5%</text>
<text x="457.5" y="240.4" transform="rotate(-90 457.5 240.4)">100K +/-5%</text>
<text x="478.3" y="240.6" transform="rotate(-90 478.3 240.6)">100K +/-5%</text>
<text x="490.5" y="240.9" transform="rotate(-90 490.5 240.9)">100K +/-5%</text>
<text x="256" y="250.7" transform="rotate(-90 256 250.7)">1</text>
<text x="281.4" y="251.6" transform="rotate(-90 281.4 251.6)">3</text>
<text x="282.7" y="248.2" transform="rotate(-90 282.7 248.2)">3</text>
<text x="286.5" y="251.6" transform="rotate(-90 286.5 251.6)">4</text>
<text x="287.8" y="248.2" transform="rotate(-90 287.8 248.2)">4</text>
<text x="328.1" y="249.4">[1] SDIO_D2</text>
<text x="351.5" y="251.2">R409</text>
<text x="358.4" y="246.6">0R +/-5%</text>
<text x="368.4" y="251.2">R-0402</text>
<text x="381" y="247.6" transform="rotate(-90 381 247.6)">R-0402</text>
<text x="401.1" y="246.3" transform="rotate(-90 401.1 246.3)">R-0402</text>
<text x="421.6" y="246.3" transform="rotate(-90 421.6 246.3)">R-0402</text>
<text x="442.5" y="246.6" transform="rotate(-90 442.5 246.6)">R-0402</text>
<text x="463.3" y="246.8" transform="rotate(-90 463.3 246.8)">R-0402</text>
<text x="483.6" y="246.6" transform="rotate(-90 483.6 246.6)">R-0402</text>
<text x="496.1" y="247.1" transform="rotate(-90 496.1 247.1)">R-0402</text>
<text x="545.9" y="248.4">1</text>
<text x="549.4" y="249.7">P1-DAT2</text>
<text x="116.3" y="257.8" transform="rotate(-90 116.3 257.8)">C431</text>
<text x="136.7" y="256.3" transform="rotate(-90 136.7 256.3)">C428</text>
<text x="144" y="255.2" transform="rotate(-90 144 255.2)">C418</text>
<text x="173" y="255.7" transform="rotate(-90 173 255.7)">C419</text>
<text x="180.1" y="255.7" transform="rotate(-90 180.1 255.7)">C429</text>
<text x="248.4" y="253.2" transform="rotate(-90 248.4 253.2)">1</text>
<text x="252.7" y="257.8" transform="rotate(-90 252.7 257.8)">D417</text>
<text x="292.6" y="254.3" transform="rotate(-90 292.6 254.3)">CON-2P-4X4.25-H2</text>
<text x="327.9" y="254.6">[1] SDIO_D3</text>
<text x="351.5" y="256">R410</text>
<text x="357.9" y="252.2">0R +/-5%</text>
<text x="358.1" y="257.6">0R +/-5%</text>
<text x="368.1" y="256.3">R-0402</text>
<text x="545.9" y="253.5">2</text>
<text x="549.4" y="254.8">P2-CD/DAT3</text>
<text x="127" y="258" transform="rotate(-90 127 258)">C430</text>
<text x="245.1" y="260.4" transform="rotate(-90 245.1 260.4)">D415</text>
<text x="285.5" y="262.9">J402</text>
<text x="325.2" y="259.5">[1] SDIO_CMD</text>
<text x="351.3" y="261.4">R411</text>
<text x="367.9" y="261.4">R-0402</text>
<text x="545.9" y="258.6">3</text>
<text x="545.9" y="263.7">4</text>
<text x="549.4" y="259.8">P3-CMD</text>
<text x="110.8" y="266.9" transform="rotate(-90 110.8 266.9)">10pF +/-5% 50V</text>
<text x="120.9" y="269.5" transform="rotate(-90 120.9 269.5)">33pF +/-5% 50V</text>
<text x="133.6" y="264.4" transform="rotate(-90 133.6 264.4)">10pF +/-5% 50V</text>
<text x="141.2" y="264.9" transform="rotate(-90 141.2 264.9)">33pF +/-5% 50V</text>
<text x="175" y="266.1" transform="rotate(-90 175 266.1)">33pF +/-5% 50V</text>
<text x="182.4" y="268.2" transform="rotate(-90 182.4 268.2)">10pF +/-5% 50V</text>
<text x="242.1" y="265.3" transform="rotate(-90 242.1 265.3)">ESD9B5V-2/TR</text>
<text x="248.4" y="268.1" transform="rotate(-90 248.4 268.1)">2</text>
<text x="256" y="265.6" transform="rotate(-90 256 265.6)">2</text>
<text x="262.9" y="264.7" transform="rotate(-90 262.9 264.7)">ESD9B5V-2/TR</text>
<text x="326.2" y="269.8">[1] SDIO_CLK</text>
<text x="357.5" y="267.5">33R +/-5%</text>
<text x="545.9" y="268.7">5</text>
<text x="549.4" y="264.9">P4-VDD</text>
<text x="351.3" y="271.5">R412</text>
<text x="367.3" y="271.5">R-0402</text>
<text x="545.9" y="273.8">6</text>
<text x="549.4" y="270">P5-CLK</text>
<text x="549.4" y="275.1">P6-VSS</text>
<text x="328.2" y="279.8">[1] SDIO_D0</text>
<text x="350.7" y="281.4">R413</text>
<text x="357.6" y="277.4">0R +/-5%</text>
<text x="367.6" y="281.9">R-0402</text>
<text x="545.9" y="278.9">7</text>
<text x="549.4" y="280.2">P7-DAT0</text>
<text x="328" y="285.4">[1] SDIO_D1</text>
<text x="351.3" y="286.8">R414</text>
<text x="357.6" y="282.7">0R +/-5%</text>
<text x="357.6" y="287.8">0R +/-5%</text>
<text x="367.6" y="286.8">R-0402</text>
<text x="545.9" y="284">8</text>
<text x="549.4" y="285.2">P8-DAT1</text>
<text x="328" y="290.3">[1]</text>
<text x="332.2" y="290.3">SD_DET</text>
<text x="351.8" y="292.1">R421</text>
<text x="367.1" y="292.4">R-0402</text>
<text x="545.9" y="289.1">9</text>
<text x="549.4" y="290.3">DETECTIVE</text>
<text x="544.7" y="301.8">10</text>
<text x="549.4" y="303">GND</text>
<text x="196" y="308.9">USB-TYPEC_16P</text>
<text x="202.2" y="306.1">J403</text>
<text x="204.2" y="311.4" transform="rotate(-90 204.2 311.4)">1</text>
<text x="544.7" y="311.9">12</text>
<text x="544.7" y="306.8">11</text>
<text x="549.4" y="308.1">GND</text>
<text x="192.9" y="317">3</text>
<text x="205" y="316.3" transform="rotate(-90 205 316.3)">NC</text>
<text x="214.9" y="317">4</text>
<text x="544.7" y="317">13</text>
<text x="549.4" y="313.2">GND</text>
<text x="191.4" y="322.1">A1</text>
<text x="196.3" y="318.3">SH</text>
<text x="197.9" y="322.1">GND1</text>
<text x="205.1" y="322.1">GND4</text>
<text x="209.6" y="318.3">SH</text>
<text x="214.9" y="322.1">B12</text>
<text x="370.6" y="321.1" transform="rotate(-90 370.6 321.1)">C410</text>
<text x="381.3" y="321.6" transform="rotate(-90 381.3 321.6)">D405</text>
<text x="390.9" y="322.1" transform="rotate(-90 390.9 322.1)">C411</text>
<text x="401.1" y="321.6" transform="rotate(-90 401.1 321.6)">D406</text>
<text x="411" y="321.8" transform="rotate(-90 411 321.8)">C412</text>
<text x="421.9" y="321.3" transform="rotate(-90 421.9 321.3)">D407</text>
<text x="431.6" y="321.3" transform="rotate(-90 431.6 321.3)">C413</text>
<text x="442.2" y="321.3" transform="rotate(-90 442.2 321.3)">D408</text>
<text x="451.9" y="321.6" transform="rotate(-90 451.9 321.6)">C414</text>
<text x="462.5" y="320.8" transform="rotate(-90 462.5 320.8)">D409</text>
<text x="471.9" y="321.8" transform="rotate(-90 471.9 321.8)">C415</text>
<text x="482.6" y="321.6" transform="rotate(-90 482.6 321.6)">D410</text>
<text x="495.6" y="321.6" transform="rotate(-90 495.6 321.6)">D411</text>
<text x="549.4" y="318.3">GND</text>
<text x="191.4" y="329.7">A4</text>
<text x="196.6" y="329.7">VBUS1</text>
<text x="205.2" y="329.7">VBUS4</text>
<text x="214.9" y="329.7">B9</text>
<text x="367" y="329.4" transform="rotate(-90 367 329.4)">NM</text>
<text x="387.9" y="329.9" transform="rotate(-90 387.9 329.9)">NM</text>
<text x="408.2" y="328.9" transform="rotate(-90 408.2 328.9)">NM</text>
<text x="428.5" y="329.4" transform="rotate(-90 428.5 329.4)">NM</text>
<text x="448.6" y="329.7" transform="rotate(-90 448.6 329.7)">NM</text>
<text x="469.4" y="328.9" transform="rotate(-90 469.4 328.9)">NM</text>
<text x="32.9" y="330.2">[2,3]USB_DEBUG_5V</text>
<text x="73.1" y="335.5">0R +/-5%</text>
<text x="191.4" y="332.2">A5</text>
<text x="191.4" y="334.8">A6</text>
<text x="197.9" y="332.2">CC1</text>
<text x="198.9" y="334.8">D+</text>
<text x="206.7" y="332.2">SBU2</text>
<text x="207.8" y="334.8">D-</text>
<text x="214.9" y="332.2">B8</text>
<text x="214.9" y="334.8">B7</text>
<text x="370.8" y="333.2" transform="rotate(-90 370.8 333.2)">C-0402</text>
<text x="373.9" y="333.3" transform="rotate(-90 373.9 333.3)">ESD9L5.0ST5G</text>
<text x="380.8" y="334.6" transform="rotate(-90 380.8 334.6)">SOD-923</text>
<text x="391.4" y="333.2" transform="rotate(-90 391.4 333.2)">C-0402</text>
<text x="394.2" y="332.5" transform="rotate(-90 394.2 332.5)">ESD9L5.0ST5G</text>
<text x="401.1" y="335.1" transform="rotate(-90 401.1 335.1)">SOD-923</text>
<text x="411.5" y="333" transform="rotate(-90 411.5 333)">C-0402</text>
<text x="415.3" y="332.3" transform="rotate(-90 415.3 332.3)">ESD9L5.0ST5G</text>
<text x="421.6" y="334.9" transform="rotate(-90 421.6 334.9)">SOD-923</text>
<text x="432.1" y="333" transform="rotate(-90 432.1 333)">C-0402</text>
<text x="434.9" y="333.3" transform="rotate(-90 434.9 333.3)">ESD9L5.0ST5G</text>
<text x="442" y="335.1" transform="rotate(-90 442 335.1)">SOD-923</text>
<text x="452.4" y="332.7" transform="rotate(-90 452.4 332.7)">C-0402</text>
<text x="455.4" y="332.5" transform="rotate(-90 455.4 332.5)">ESD9L5.0ST5G</text>
<text x="463.1" y="334.1" transform="rotate(-90 463.1 334.1)">SOD-923</text>
<text x="472.9" y="332.5" transform="rotate(-90 472.9 332.5)">C-0402</text>
<text x="475.5" y="332" transform="rotate(-90 475.5 332)">ESD9L5.0ST5G</text>
<text x="482.1" y="335.1" transform="rotate(-90 482.1 335.1)">SOD-923</text>
<text x="487.9" y="332.3" transform="rotate(-90 487.9 332.3)">ESD9L5.0ST5G</text>
<text x="495.3" y="334.6" transform="rotate(-90 495.3 334.6)">SOD-923</text>
<text x="549.7" y="334.3">TFC-0006S00</text>
<text x="554.2" y="330.2">SD1</text>
<text x="32.8" y="339.1">[3]</text>
<text x="39.2" y="338.6">USB_DBG_DM</text>
<text x="66.5" y="340.1">R401</text>
<text x="83.4" y="339.9">R-0402</text>
<text x="191.4" y="337.3">A7</text>
<text x="191.4" y="339.9">A8</text>
<text x="196.6" y="339.9">SBU1</text>
<text x="198.9" y="337.3">D-</text>
<text x="205.7" y="337.8" transform="rotate(-90 205.7 337.8)">Type C</text>
<text x="207.2" y="339.9">CC2</text>
<text x="207.3" y="337.3">D+</text>
<text x="214.9" y="337.3">B6</text>
<text x="214.9" y="339.9">B5</text>
<text x="549.7" y="336.8">TFC-0006S00</text>
<text x="33.1" y="347.2">[3]</text>
<text x="40.4" y="346.5">USB_DBG_DP</text>
<text x="67" y="347.7">R402</text>
<text x="73.4" y="343.7">0R +/-5%</text>
<text x="83.6" y="347.5">R-0402</text>
<text x="191.4" y="342.4">A9</text>
<text x="196.6" y="342.4">VBUS2</text>
<text x="205.5" y="342.4">VBUS3</text>
<text x="214.9" y="342.4">B4</text>
<text x="190.2" y="350">A12</text>
<text x="197.6" y="350">GND2</text>
<text x="205.7" y="350">GND3</text>
<text x="214.9" y="350">B1</text>
<text x="111.3" y="359.2" transform="rotate(-90 111.3 359.2)">1</text>
<text x="114.6" y="358.4" transform="rotate(-90 114.6 358.4)">D401</text>
<text x="124" y="359.2" transform="rotate(-90 124 359.2)">1</text>
<text x="127.3" y="358.7" transform="rotate(-90 127.3 358.7)">D412</text>
<text x="136.7" y="359.2" transform="rotate(-90 136.7 359.2)">1</text>
<text x="140.2" y="358.9" transform="rotate(-90 140.2 358.9)">D413</text>
<text x="152.7" y="359.4" transform="rotate(-90 152.7 359.4)">C402</text>
<text x="163.1" y="357.6" transform="rotate(-90 163.1 357.6)">C403</text>
<text x="180.8" y="354.9" transform="rotate(-90 180.8 354.9)">R405</text>
<text x="192.9" y="355.1">5</text>
<text x="196.3" y="356.4">SH</text>
<text x="205" y="359.7" transform="rotate(-90 205 359.7)">NC</text>
<text x="209.6" y="356.4">SH</text>
<text x="214.9" y="355.1">6</text>
<text x="239" y="354.4" transform="rotate(-90 239 354.4)">R406</text>
<text x="111.3" y="365.9" transform="rotate(-90 111.3 365.9)">2</text>
<text x="124" y="365.9" transform="rotate(-90 124 365.9)">2</text>
<text x="204.2" y="362.9" transform="rotate(-90 204.2 362.9)">2</text>
<text x="233.9" y="365" transform="rotate(-90 233.9 365)">5.1K +/-5%</text>
<text x="107.7" y="370.1" transform="rotate(-90 107.7 370.1)">ESD9L5.0ST5G</text>
<text x="132.1" y="368.6" transform="rotate(-90 132.1 368.6)">SD12C.TCT</text>
<text x="136.7" y="368.5" transform="rotate(-90 136.7 368.5)">2</text>
<text x="152.4" y="370.6" transform="rotate(-90 152.4 370.6)">C-0402</text>
<text x="156.5" y="371.9" transform="rotate(-90 156.5 371.9)">10uF +/-20% 16V</text>
<text x="162.8" y="370.6" transform="rotate(-90 162.8 370.6)">C-0603</text>
<text x="175.3" y="366.3" transform="rotate(-90 175.3 366.3)">5.1K +/-5%</text>
<text x="180.1" y="370.8" transform="rotate(-90 180.1 370.8)">R-0402</text>
<text x="238.5" y="370.8" transform="rotate(-90 238.5 370.8)">R-0402</text>
<text x="114.6" y="372.7" transform="rotate(-90 114.6 372.7)">SOD-923</text>
<text x="120.4" y="372.1" transform="rotate(-90 120.4 372.1)">ESD9L5.0ST5G</text>
<text x="127" y="373" transform="rotate(-90 127 373)">SOD-923</text>
<text x="140.2" y="373.5" transform="rotate(-90 140.2 373.5)">SD12C</text>
<text x="147.1" y="372.9" transform="rotate(-90 147.1 372.9)">100nF +/-10% 25V</text>
</g>
</svg>
